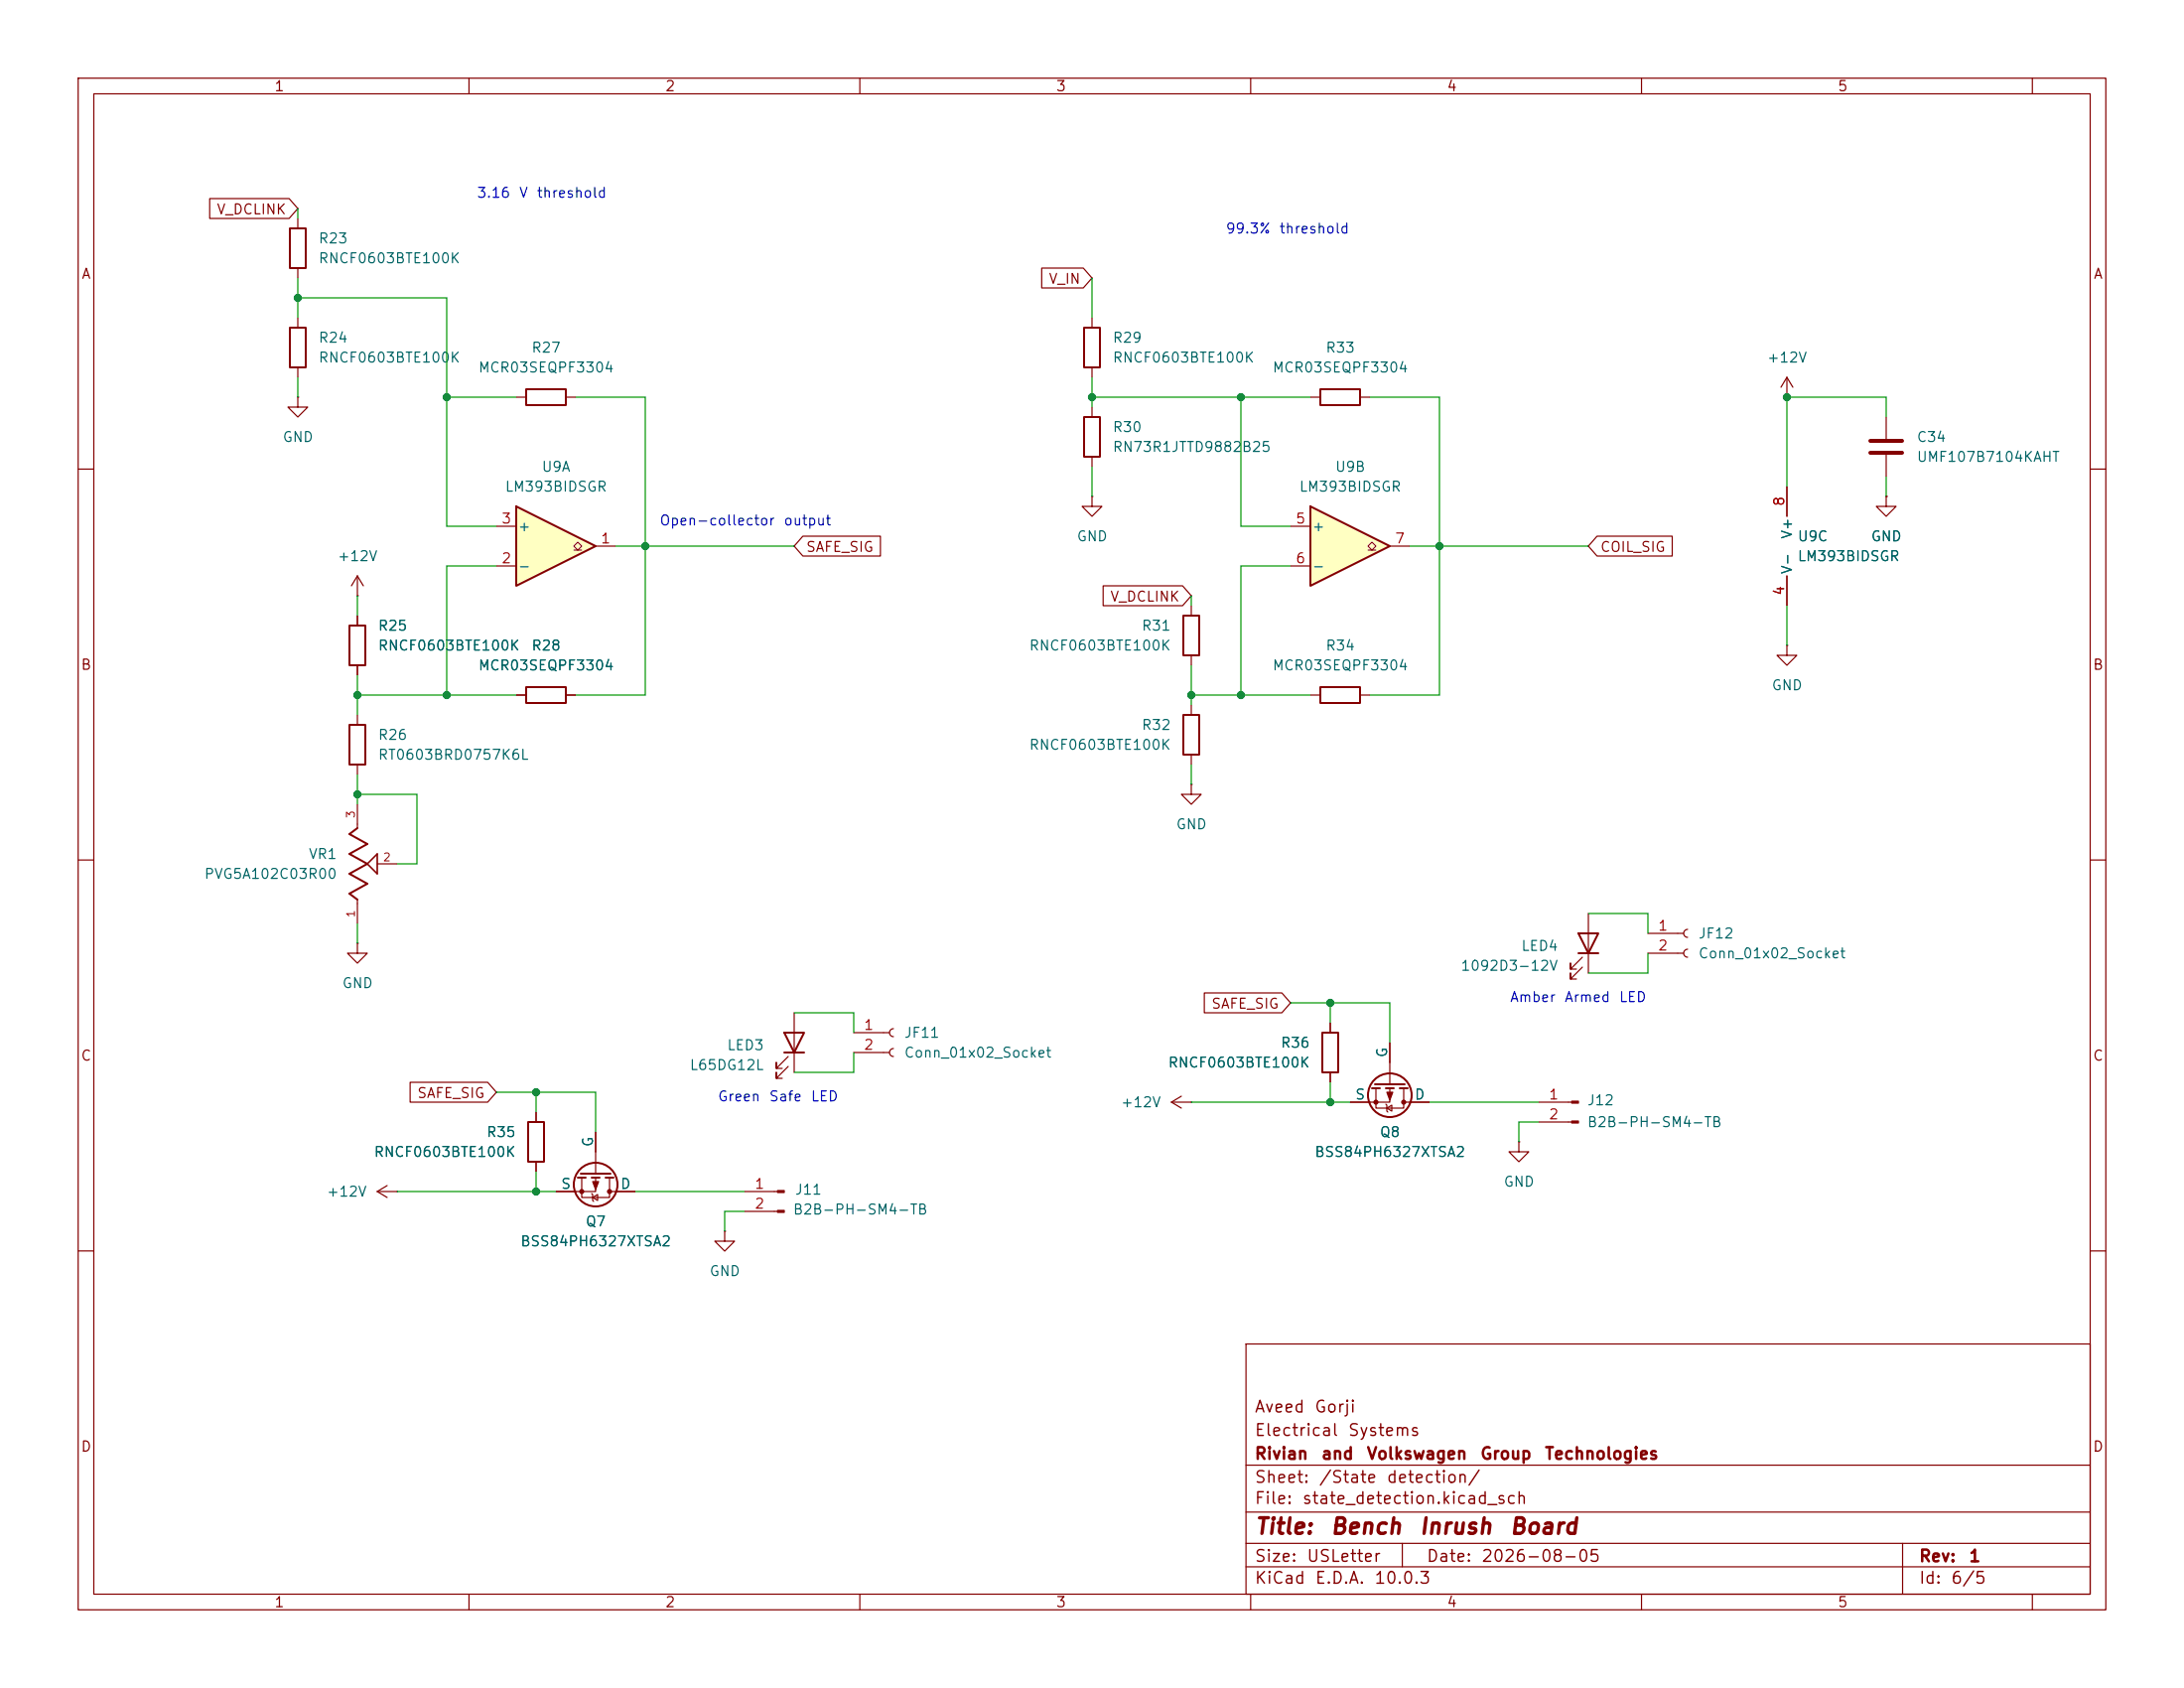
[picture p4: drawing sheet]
<svg xmlns="http://www.w3.org/2000/svg" width="279mm" height="216mm" viewBox="0 0 279 216" stroke-linecap="round" stroke-linejoin="round" font-family="sans-serif">
<g fill="none" stroke="#840000" stroke-width=".15">
<path d="M10 10h259.4v195.9h-259.4zM12 12h255.4v191.9h-255.4zM60 10v2M110 10v2M160 10v2M210 10v2M260 10v2M139.7 52.1v1.2M139.7 58.4v1.3M10 60h2M267.4 60h2M10 110h2"/>
<path d="M45.7 102.9v3M45.7 115.1v3M48.3 110.5h2.5M210.8 119.4h4.6M215.9 118.9a.51 .51 0 0 0-.5 .5 .51 .51 0 0 0 .5 .5M267.4 110h2M45.7 120.7v1.2h1.3l-1.3 1.3-1.3-1.3h1.3M45.7 120.7h.1M210.8 121.9h4.6M215.9 121.4a.51 .51 0 0 0-.5 .5 .51 .51 0 0 0 .5 .5M48.3 152.4l1.2 .8M48.3 152.4h2.5"/>
<path d="M49.5 151.6l-1.2 .8M50.8 152.4h.1M68.6 142.2v1.3M68.6 148.6v1.3M74.4 150.6v2.6h3.6v-2.6M75.7 152.7l.1 .1v.7l.1 .2M75.8 153.2l.7-.4v.7zM76.2 150.6v1.8h-5.1M76.2 144.8v5.3M78 152.4h3.3M10 160h2M159.4 171.9h108v32h-108z"/>
<path d="M267.4 160h2M159.4 197.4h108M159.4 193.4h108M159.4 187.4h108M179.4 197.4v3M243.4 197.4v6.5M60 203.9v2M110 203.9v2M159.4 200.4h108M160 203.9v2M210 203.9v2M260 203.9v2"/>
</g>
<g fill="none" stroke="#840000" stroke-width=".25">
<path d="M138.7 53.3h2v5.1h-2zM45.7 105.9l-1 .8 2.3 1.3-2.3 1.2 2.3 1.3-2.3 1.3 2.3 1.2-2.3 1.3 1 .8M67.6 143.5h2v5.1h-2zM73.9 150.6h1M74.3 150.1h3.8M75.7 150.6h1M77.5 150.6h1"/>
<circle cx="76.2" cy="151.5" r="2.79"/>
</g>
<g fill="#840000" stroke="#840000" stroke-width=".15">
<path d="M75.8 151.1h.8l-.4 1z"/>
<circle cx="78" cy="152.4" r=".25"/>
<circle cx="74.4" cy="152.4" r=".25"/>
</g>
<path d="M48.3 109.2v2.6l-1.3-1.3z" fill="none" stroke="#840000" stroke-width=".2"/>
<path d="M66 64.8l10.2 5.1-10.2 5z" fill="#ffffc2"/>
<path d="M138.7 41.9h2v5.1h-2zM168.9 49.8h5.1v2h-5.1zM66 64.8l10.2 5.1-10.2 5zM44.7 92.7h2v5.1h-2zM44.7 80h2v5.1h-2zM67.3 87.9h5.1v2h-5.1z" fill="none" stroke="#840000" stroke-width=".25"/>
<path d="M73.4 70.4h.5l-.5-.5 .5-.6 .5 .6-.5 .5h.5" fill="none" stroke="#840000" stroke-width=".13"/>
<g fill="none" stroke="#840000" stroke-width=".15">
<path d="M139.7 40.6v1.3M139.7 47v1.3M167.6 50.8h1.3M174 50.8h1.3M228.6 50.8h.1M228.6 48.3l-.8 1.2M228.6 48.3l.8 1.2M228.6 48.3v2.5M241.3 53.3v2.8M241.3 58.2v2.8M45.7 76.2h.1M45.7 73.7v2.5"/>
<path d="M45.7 78.7v1.3M45.7 73.7l-.7 1.2M45.7 73.7l.8 1.2M63.5 72.4h2.5M63.5 67.3h2.5M76.2 69.9h2.5M45.7 85.1v1.3M45.7 91.4v1.3M45.7 97.8v1.3M66 88.9h1.3M72.4 88.9h1.3M228.6 82.6v1.2h1.3l-1.3 1.3-1.3-1.3h1.3"/>
<path d="M228.6 82.6h.1"/>
</g>
<path d="M239.3 56.4h4M239.3 57.9h4" fill="none" stroke="#840000" stroke-width=".51"/>
<path d="M167.6 64.8l10.2 5.1-10.2 5z" fill="#ffffc2"/>
<g fill="none" stroke="#840000" stroke-width=".25">
<path d="M37.1 29.2h2v5.1h-2zM37.1 41.9h2v5.1h-2zM67.3 49.8h5.1v2h-5.1zM151.4 78.7h2v5.1h-2zM167.6 64.8l10.2 5.1-10.2 5zM151.4 91.4h2v5.1h-2zM168.9 87.9h5.1v2h-5.1zM201.9 119.4h2.6l-1.3 2.5zM100.3 132.1h2.6l-1.3 2.5zM100.3 134.6h2.6M169.2 132.1h2v5.1h-2zM175.5 139.2h1"/>
<path d="M175.9 138.7h3.8M177.3 139.2h1M179.1 139.2h1M201.9 121.9h2.6"/>
<circle cx="177.8" cy="140.1" r="2.79"/>
</g>
<path d="M175 70.4h.5l-.5-.5 .5-.6 .5 .6-.5 .5h.5" fill="none" stroke="#840000" stroke-width=".13"/>
<g fill="none" stroke="#840000" stroke-width=".15">
<path d="M26.8 25.4h10.2l1.1 1.3-1.1 1.2h-10.2zM38.1 27.9v1.3M38.1 34.3v1.3M133.3 34.3h5.3l1.1 1.3-1.1 1.2h-5.3zM38.1 50.8v1.3h1.3l-1.3 1.2-1.3-1.2h1.3M38.1 50.8h.1M38.1 40.6v1.3M38.1 47v1.3M66 50.8h1.3M72.4 50.8h1.3M45.7 78.7v1.3M102.7 68.6h9.9v2.5h-9.9l-1.1-1.2z"/>
<path d="M139.7 63.5v1.3h1.3l-1.3 1.2-1.3-1.2h1.3M139.7 63.5h.1M141.1 74.9h10.2l1.1 1.3-1.1 1.3h-10.2zM152.4 77.5v1.2M165.1 67.3h2.5M165.1 72.4h2.5M177.8 69.9h2.5M204.3 68.6h9.6v2.5h-9.6l-1.1-1.2zM228.6 62.2v3.8M228.6 73.7v3.8M241.3 63.5v1.3h1.3l-1.3 1.2-1.3-1.2h1.3M241.3 63.5h.1"/>
<path d="M45.7 85.1v1.3M66 88.9h1.3M72.4 88.9h1.3M152.4 83.8v1.3M152.4 90.2v1.2M152.4 96.5v1.3M167.6 88.9h1.3M174 88.9h1.3M152.4 100.3v1.3h1.3l-1.3 1.3-1.3-1.3h1.3M152.4 100.3h.1M203.2 116.8v7.7M52.5 138.4h9.9l1.1 1.3-1.1 1.3h-9.9z"/>
<path d="M100.8 136.4l-1.5 1.5v-.7v.7h.8M100.8 135.1l-1.5 1.6v-.8v.8h.8M101.6 129.5v7.7M109.2 132.1h4.6M109.2 134.6h4.6M114.3 131.6a.51 .51 0 0 0-.5 .5 .51 .51 0 0 0 .5 .5M114.3 134.1a.51 .51 0 0 0-.5 .5 .51 .51 0 0 0 .5 .5M154.1 127h9.9l1.1 1.3-1.1 1.2h-9.9zM170.2 130.8v1.3M170.2 137.2v1.2M176 139.2v2.5h3.6v-2.5M177.8 139.2v1.8h-5.1"/>
<path d="M177.8 133.4v5.3M202.4 123.7l-1.5 1.5v-.7v.7h.8M202.4 122.4l-1.5 1.6v-.8v.8h.8M68.6 142.2v1.3M68.6 148.6v1.3M71.1 152.4h2.6M76.2 144.8v2.5M78.7 152.4h2.6M92.7 157.5v1.3h1.3l-1.3 1.2-1.3-1.2h1.3M92.7 157.5h.1M95.2 152.4h4.3M95.2 154.9h4.3"/>
<path d="M149.9 141h2.5M149.9 141l1.2 .7M151.1 140.2l-1.2 .8M152.4 141h.1M177.3 141.2l.1 .2v.7l.1 .1M177.4 141.7l.7-.3v.7zM179.6 141h3.3M194.3 146.1v1.2h1.3l-1.3 1.3-1.3-1.3h1.3M194.3 146.1h.1M196.8 141h4.3M196.8 143.5h4.3"/>
</g>
<g fill="#840000" stroke="#840000" stroke-width=".15">
<path d="M201.1 140.8h.8v.3h-.8z"/>
<path d="M201.1 143.4h.8v.2h-.8z"/>
<path d="M99.5 152.3h.8v.2h-.8z"/>
<path d="M99.5 154.8h.8v.3h-.8z"/>
<path d="M177.4 139.7h.8l-.4 1z"/>
<circle cx="179.6" cy="141" r=".25"/>
<circle cx="176" cy="141" r=".25"/>
</g>
<g fill="none" stroke="#009600" stroke-width=".15">
<path d="M38.1 38.1h19v29.2h6.4M38.1 26.7v1.2M38.1 35.6v5M139.7 35.6v5M38.1 48.3v2.5M57.1 50.8h8.9M73.7 50.8h8.8v38.1h-8.8M139.7 48.3v3.8M139.7 59.7v3.8M139.7 50.8h27.9M158.7 50.8v16.5h6.4M175.3 50.8h8.8v38.1h-8.8"/>
<path d="M241.3 53.3v-2.5h-12.7v11.4M45.7 76.2v2.5M63.5 72.4h-6.4v16.5M78.7 69.9h22.9M152.4 76.2v1.3M165.1 72.4h-6.4v16.5M180.3 69.9h22.9M228.6 77.5v5.1M241.3 61v2.5M45.7 88.9h20.3M45.7 86.4v5M45.7 99.1v3.8"/>
<path d="M152.4 85.1v5.1M152.4 97.8v2.5M152.4 88.9h15.2M45.7 118.1v2.6M45.7 101.6h7.6v8.9h-2.5M203.2 116.8h7.6v2.6M63.5 139.7h12.7v5.1M68.6 139.7v2.5M101.6 129.5h7.6v2.6M109.2 134.6v2.6h-7.6M165.1 128.3h12.7v5.1M170.2 128.3v2.5"/>
<path d="M170.2 138.4v2.6M210.8 121.9v2.6h-7.6M50.8 152.4h20.3M68.6 149.9v2.5M81.3 152.4h13.9M95.2 154.9h-2.5v2.6M152.4 141h20.3M182.9 141h13.9M196.8 143.5h-2.5v2.6"/>
</g>
<g fill="#009600" stroke="#009600" stroke-width=".13">
<circle cx="68.6" cy="139.7" r=".46"/>
<circle cx="57.1" cy="88.9" r=".46"/>
<circle cx="45.7" cy="88.9" r=".46"/>
<circle cx="45.7" cy="101.6" r=".46"/>
<circle cx="68.6" cy="152.4" r=".46"/>
<circle cx="158.7" cy="50.8" r=".46"/>
<circle cx="152.4" cy="88.9" r=".46"/>
<circle cx="139.7" cy="50.8" r=".46"/>
<circle cx="228.6" cy="50.8" r=".46"/>
<circle cx="184.1" cy="69.9" r=".46"/>
<circle cx="170.2" cy="141" r=".46"/>
<circle cx="170.2" cy="128.3" r=".46"/>
<circle cx="158.7" cy="88.9" r=".46"/>
<circle cx="82.5" cy="69.9" r=".46"/>
<circle cx="57.1" cy="50.8" r=".46"/>
<circle cx="38.1" cy="38.1" r=".46"/>
</g>
<g font-size="2" fill="#840000">
<text x="160.4" y="196.7">Title:</text>
<text x="170.1" y="196.7">Bench</text>
<text x="181.4" y="196.7">Inrush</text>
<text x="193" y="196.7">Board</text>
</g>
<g font-size="1.5" fill="#840000">
<text x="160.4" y="184">Electrical</text>
<text x="160.4" y="181">Aveed</text>
<text x="168.1" y="181">Gorji</text>
<text x="172.3" y="184">Systems</text>
<text x="160.4" y="190">Sheet:</text>
<text x="160.4" y="187">Rivian</text>
<text x="168.6" y="190">/State</text>
<text x="168.9" y="187">and</text>
<text x="174.7" y="187">Volkswagen</text>
<text x="177.3" y="190">detection/</text>
<text x="189.3" y="187">Group</text>
<text x="197.5" y="187">Technologies</text>
<text x="160.4" y="192.7">File:</text>
<text x="166.5" y="192.7">state_detection.kicad_sch</text>
<text x="160.4" y="202.9">KiCad</text>
<text x="160.4" y="200.1">Size:</text>
<text x="167.1" y="200.1">USLetter</text>
<text x="168.1" y="202.9">E.D.A.</text>
<text x="175.7" y="202.9">10.0.3</text>
<text x="182.4" y="200.1">Date:</text>
<text x="189.4" y="200.1">2026-08-05</text>
<text x="245.4" y="200.1">Rev:</text>
<text x="245.4" y="202.9">Id:</text>
<text x="249.5" y="202.9">6/5</text>
<text x="251.8" y="200.1">1</text>
</g>
<g font-size="1.3" fill="#840000">
<text x="35" y="12">1</text>
<text x="85" y="12">2</text>
<text x="135" y="12">3</text>
<text x="185" y="12">4</text>
<text x="235" y="12">5</text>
<text x="27.6" y="27.7">V_DCLINK</text>
<text x="10.3" y="36">A</text>
<text x="267.7" y="36">A</text>
<text x="134.1" y="36.6">V_IN</text>
<text x="103" y="70.9">SAFE_SIG</text>
<text x="204.6" y="70.9">COIL_SIG</text>
<text x="141.9" y="77.3">V_DCLINK</text>
<text x="10.3" y="86">B</text>
<text x="267.7" y="86">B</text>
<text x="154.9" y="129.3">SAFE_SIG</text>
<text x="10.3" y="136">C</text>
<text x="267.7" y="136">C</text>
<text x="53.3" y="140.8">SAFE_SIG</text>
<text x="10.3" y="186">D</text>
<text x="267.7" y="186">D</text>
<text x="35" y="205.9">1</text>
<text x="85" y="205.9">2</text>
<text x="135" y="205.9">3</text>
<text x="185" y="205.9">4</text>
<text x="235" y="205.9">5</text>
</g>
<g font-size="1.3" fill="#0000c2">
<text x="60.9" y="25.6">3.16</text>
<text x="66.3" y="25.6">V</text>
<text x="68.6" y="25.6">threshold</text>
<text x="156.7" y="30.2">99.3%</text>
<text x="163.6" y="30.2">threshold</text>
<text x="84.3" y="67.5">Open-collector</text>
<text x="100.2" y="67.5">output</text>
<text x="193.1" y="128.5">Amber</text>
<text x="200.1" y="128.5">Armed</text>
<text x="207" y="128.5">LED</text>
<text x="91.7" y="141.2">Green</text>
<text x="98.3" y="141.2">Safe</text>
<text x="103.6" y="141.2">LED</text>
</g>
<g font-size="1.3" fill="#006464">
<text x="40.6" y="31.5">R23</text>
<text x="40.6" y="34">RNCF0603BTE100K</text>
<text x="40.6" y="44.2">R24</text>
<text x="40.6" y="46.7">RNCF0603BTE100K</text>
<text x="61.1" y="48">MCR03SEQPF3304</text>
<text x="67.9" y="45.4">R27</text>
<text x="142.2" y="44.2">R29</text>
<text x="142.2" y="46.7">RNCF0603BTE100K</text>
<text x="162.7" y="48">MCR03SEQPF3304</text>
<text x="169.5" y="45.4">R33</text>
<text x="226" y="46.7">+12V</text>
<text x="36.1" y="56.9">GND</text>
<text x="142.2" y="55.6">R30</text>
<text x="142.2" y="58.1">RN73R1JTTD9882B25</text>
<text x="245.1" y="59.4">UMF107B7104KAHT</text>
<text x="245.1" y="56.9">C34</text>
<text x="64.5" y="63.2">LM393BIDSGR</text>
<text x="69.2" y="60.7">U9A</text>
<text x="166.1" y="63.2">LM393BIDSGR</text>
<text x="170.7" y="60.7">U9B</text>
<text x="66.2" y="68.3">+</text>
<text x="137.7" y="69.6">GND</text>
<text x="167.8" y="68.3">+</text>
<text x="229.6" y="69" transform="rotate(-90 229.6 69)">V+</text>
<text x="229.9" y="69.6">U9C</text>
<text x="239.3" y="69.6">GND</text>
<text x="43.1" y="72.1">+12V</text>
<text x="66.2" y="73.4">-</text>
<text x="167.8" y="73.4">-</text>
<text x="229.6" y="73.5" transform="rotate(-90 229.6 73.5)">V-</text>
<text x="229.9" y="72.1">LM393BIDSGR</text>
<text x="48.3" y="81">R25</text>
<text x="48.3" y="83.5">RNCF0603BTE100K</text>
<text x="67.9" y="83.5">R28</text>
<text x="131.6" y="83.5">RNCF0603BTE100K</text>
<text x="146" y="81">R31</text>
<text x="169.5" y="83.5">R34</text>
<text x="61.1" y="86.1">MCR03SEQPF3304</text>
<text x="162.7" y="86.1">MCR03SEQPF3304</text>
<text x="226.6" y="88.6">GND</text>
<text x="48.3" y="95">R26</text>
<text x="146" y="93.7">R32</text>
<text x="48.3" y="97.5">RT0603BRD0757K6L</text>
<text x="131.6" y="96.2">RNCF0603BTE100K</text>
<text x="150.4" y="106.4">GND</text>
<text x="26" y="112.7">PVG5A102C03R00</text>
<text x="39.4" y="110.2">VR1</text>
<text x="186.8" y="124.5">1092D3-12V</text>
<text x="194.5" y="121.9">LED4</text>
<text x="217.2" y="120.4">JF12</text>
<text x="217.2" y="122.9">Conn_01x02_Socket</text>
<text x="43.7" y="126.7">GND</text>
<text x="88.1" y="137.2">L65DG12L</text>
<text x="92.9" y="134.6">LED3</text>
<text x="115.6" y="133.1">JF11</text>
<text x="115.6" y="135.6">Conn_01x02_Socket</text>
<text x="149.3" y="136.9">RNCF0603BTE100K</text>
<text x="163.7" y="134.3">R36</text>
<text x="177.8" y="135.4" transform="rotate(-90 177.8 135.4)">G</text>
<text x="143.3" y="141.9">+12V</text>
<text x="173.3" y="140.9">S</text>
<text x="180.9" y="140.9">D</text>
<text x="203" y="141.7">J12</text>
<text x="47.7" y="148.3">RNCF0603BTE100K</text>
<text x="62.1" y="145.8">R35</text>
<text x="76.2" y="146.8" transform="rotate(-90 76.2 146.8)">G</text>
<text x="168.1" y="148.3">BSS84PH6327XTSA2</text>
<text x="176.4" y="145.8">Q8</text>
<text x="203" y="144.5">B2B-PH-SM4-TB</text>
<text x="41.7" y="153.4">+12V</text>
<text x="71.7" y="152.4">S</text>
<text x="79.3" y="152.4">D</text>
<text x="101.4" y="155.7">B2B-PH-SM4-TB</text>
<text x="101.6" y="153.1">J11</text>
<text x="192.3" y="152.1">GND</text>
<text x="66.5" y="159.7">BSS84PH6327XTSA2</text>
<text x="74.8" y="157.2">Q7</text>
<text x="90.7" y="163.5">GND</text>
</g>
<g font-size="1.3" fill="#a90000">
<text x="228.6" y="64.8" transform="rotate(-90 228.6 64.8)">8</text>
<text x="64.1" y="67.3">3</text>
<text x="76.8" y="69.8">1</text>
<text x="165.7" y="67.3">5</text>
<text x="178.4" y="69.8">7</text>
<text x="64.1" y="72.4">2</text>
<text x="165.7" y="72.4">6</text>
<text x="228.6" y="76.3" transform="rotate(-90 228.6 76.3)">4</text>
<text x="212" y="119.4">1</text>
<text x="212" y="121.9">2</text>
<text x="110.4" y="132.1">1</text>
<text x="110.4" y="134.6">2</text>
<text x="198" y="140.9">1</text>
<text x="198" y="143.5">2</text>
<text x="96.4" y="152.4">1</text>
<text x="96.4" y="154.9">2</text>
</g>
<g font-size="1" fill="#a90000">
<text x="45.6" y="104.8" transform="rotate(-90 45.6 104.8)">3</text>
<text x="48.9" y="110.4">2</text>
<text x="45.6" y="117.5" transform="rotate(-90 45.6 117.5)">1</text>
</g>
</svg>
